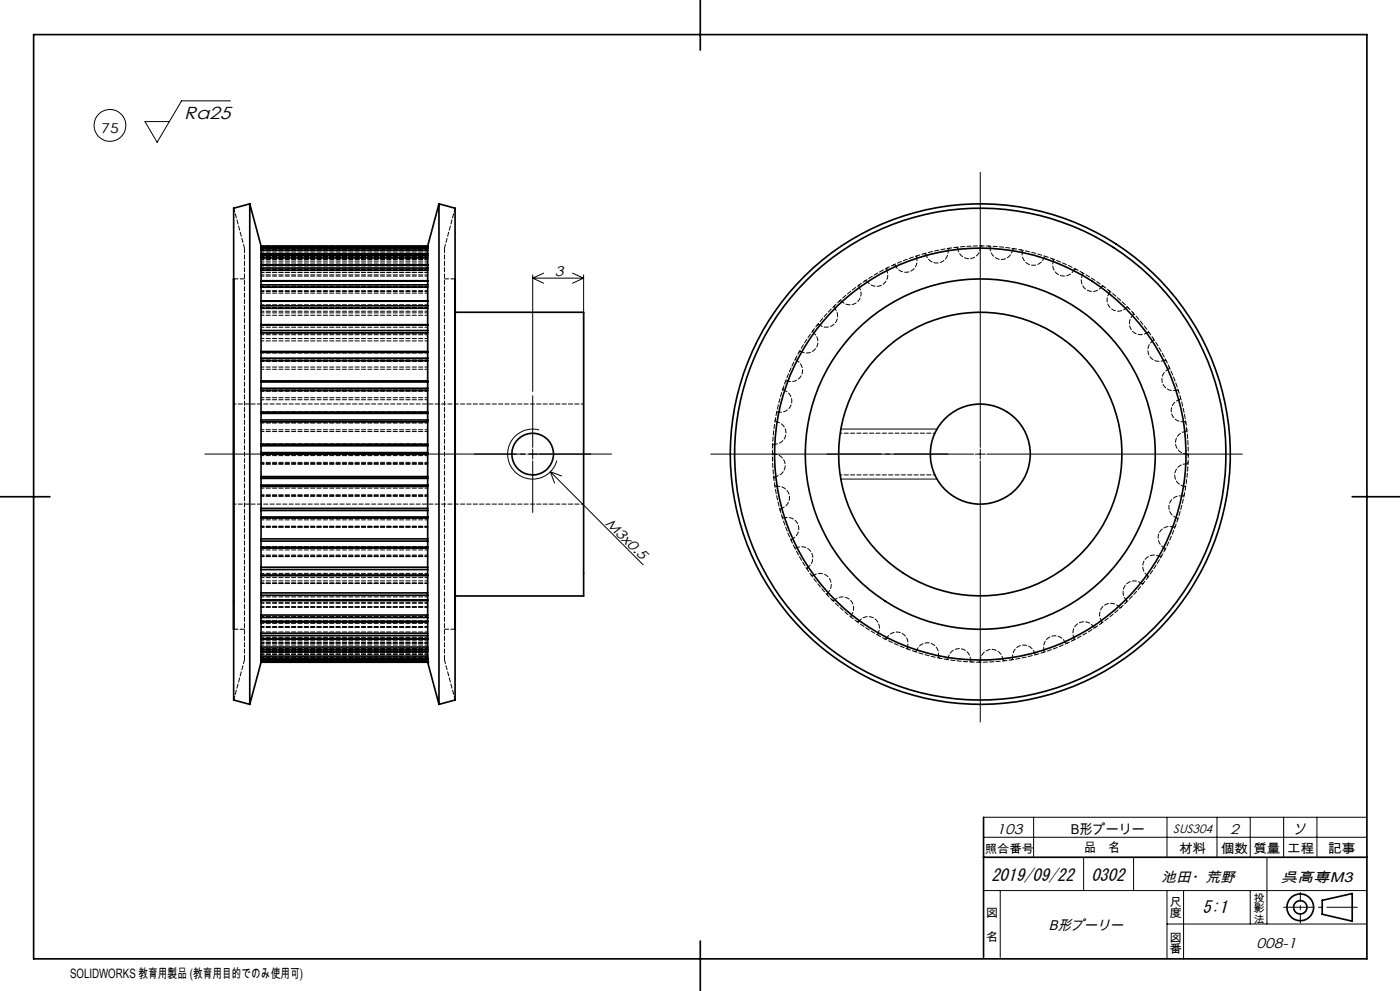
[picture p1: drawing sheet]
<svg xmlns="http://www.w3.org/2000/svg" width="420mm" height="297mm" viewBox="0 0 420 297" stroke-linecap="round" stroke-linejoin="round" font-family="sans-serif">
<g fill="none" stroke="#000" stroke-width=".5">
<path d="M10.1 10.4h400v277h-400zM210.1 0v15M74.9 61.1v150M74.9 61.1l-4.8 1.3v147.4l4.8 1.3M74.9 61.1l3.4 12.6M78.3 73.7v.5M78.3 74.2v.2M78.3 74.4v1.7M78.3 76.1v.5M78.3 76.6v2.8M78.3 79.4v.9M78.3 79.4h50"/>
<path d="M78.3 76.1h50M78.3 77.3h50M78.3 76.6h50M78.3 75h50M78.3 74.4h50M78.3 74.2h50M78.3 73.7h50M128.3 79.4v.9M128.3 76.6v2.8M128.3 76.1v.5M128.3 74.4v1.7M128.3 74.2v.2"/>
<path d="M128.3 73.7v.5M131.7 61.1l4.8 1.3v147.4l-4.8 1.3M131.7 61.1v150M131.7 61.1l-3.4 12.6M70.1 83.6v105M78.3 80.3v3.9M78.3 84.2v1.2M78.3 85.4v4.9M78.3 90.3v1.3M78.3 91.6v5.8M78.3 97.4v1.7M78.3 99.1v6.5"/>
<path d="M78.3 97.3h50M78.3 90.2h50M78.3 84.1h50M78.3 99.8h50M78.3 99.1h50M78.3 97.4h50M78.3 92.4h50M78.3 91.6h50M78.3 90.3h50M78.3 86.1h50M78.3 85.4h50M78.3 84.2h50"/>
<path d="M78.3 81h50M78.3 80.3h50M128.3 99.1v6.5M128.3 97.4v1.7M128.3 91.6v5.8M128.3 90.3v1.3M128.3 85.4v4.9M128.3 84.2v1.2M128.3 80.3v3.9M136.5 83.6v105M136.6 93.6h38.5v85h-38.5M78.3 105.6v1.7"/>
<path d="M78.3 107.3v7.2M78.3 114.5v1.9M78.3 116.4v7.5M78.3 114.2h50M78.3 105.3h50M78.3 117h50M78.3 114.5h50M78.3 116.4h50M78.3 108.1h50M78.3 107.3h50M78.3 105.6h50M128.3 116.4v7.5"/>
<path d="M128.3 114.5v1.9M128.3 107.3v7.2M128.3 105.6v1.7M78.3 123.9v2M78.3 125.9v7.7M78.3 133.6v2M78.3 135.6v7.8M78.3 133.1h50M78.3 123.5h50M78.3 136.1h50M78.3 126.4h50M78.3 133.6h50"/>
<path d="M78.3 135.6h50M78.3 125.9h50M78.3 123.9h50M128.3 135.6v7.8M128.3 133.6v2M128.3 125.9v7.7M128.3 123.9v2M0 148.9h15M78.3 143.4v2M78.3 145.4v7.6M78.3 153v1.9M78.3 154.9v7.3"/>
<path d="M78.3 145.8h50M78.3 155.3h50M78.3 142.8h50M78.3 152.4h50M78.3 145.4h50M78.3 143.4h50M78.3 154.9h50M78.3 153h50M128.3 154.9v7.3M128.3 153v1.9M128.3 145.4v7.6M128.3 143.4v2"/>
<path d="M405.7 148.9h14.3M78.3 162.2v1.8M78.3 164v6.7M78.3 170.7v1.7M78.3 172.4v6M78.3 178.4v1.5M78.3 179.9v5.2M78.3 164.2h50M78.3 172.5h50M78.3 180h50M78.3 161.5h50M78.3 164h50"/>
<path d="M78.3 162.2h50M78.3 170h50M78.3 170.7h50M78.3 172.4h50M78.3 177.7h50M78.3 178.4h50M78.3 179.9h50M128.3 179.9v5.2M128.3 178.4v1.5M128.3 172.4v6M128.3 170.7v1.7M128.3 164v6.7"/>
<path d="M128.3 162.2v1.8M78.3 185.1v1.2M78.3 186.3v4.2M78.3 190.5v.9M78.3 191.4v3.2M78.3 194.6v.7M78.3 195.3v2M78.3 197.3v.3M78.3 197.6v.8M78.3 198.4v.1M78.3 198.5h.1M78.3 198.5l-3.4 12.6"/>
<path d="M78.3 186.3h50M78.3 191.4h50M78.3 195.3h50M78.3 197.6h50M78.3 184.3h50M78.3 185.1h50M78.3 189.8h50M78.3 190.5h50M78.3 193.9h50M78.3 194.6h50M78.3 196.6h50M78.3 197.3h50"/>
<path d="M78.3 197.9h50M78.3 198.4h50M128.3 185.1v1.2M128.3 198.5h.1M128.3 198.4v.1M128.3 197.6v.8M128.3 197.3v.3M128.3 195.3v2M128.3 194.6v.7M128.3 191.4v3.2M128.3 190.5v.9M128.3 186.3v4.2"/>
<path d="M128.3 198.5l3.4 12.6M295.1 244.9v42M295.1 256.9h115M396.7 269.8l9-2v8.3l-9-2.1zM210.1 282v15"/>
<circle cx="159.8" cy="136.1" r="6.3"/>
<circle cx="294.1" cy="136.1" r="42.5"/>
<circle cx="294.1" cy="136.1" r="73.7"/>
<circle cx="294.1" cy="136.1" r="15"/>
<circle cx="294.1" cy="136.1" r="61.7"/>
<circle cx="294.1" cy="136.1" r="75"/>
<circle cx="294.1" cy="136.1" r="52.5"/>
<circle cx="390.1" cy="271.9" r="4"/>
<circle cx="390.1" cy="271.9" r="2"/>
</g>
<g fill="none" stroke="#000" stroke-width=".3">
<path d="M69.1 30.2h-14.6l-7.4 12.4-3.6-6.2h7.3M294.1 51.6v82.5M159.8 82.4v34.9M159.8 83.4h15.3M159.8 83.4l3.3 1.5M163.1 81.9l-3.3 1.5M171.8 81.9l3.3 1.5M175.1 82.4v53.7M175.1 83.4l-3.3 1.5M159.8 118.6v15.5M142.3 136.1h15.5M158.3 136.1h3"/>
<path d="M159.8 134.6v3M159.8 138.1v15.5M161.7 128.9a7.5 7.5 0 0 0-9.1 5.3 7.5 7.5 0 0 0 5.3 9.1 7.5 7.5 0 0 0 9.1-5.3M161.8 136.1h15.5M213.2 136.1h78.9M252.2 128.6h28.9M292.6 136.1h3M294.1 134.6v3M294.1 138.1v78.3M296.1 136.1h76.6M165.1 141.4l27.8 27.9M165.1 141.4l1.3 3.4"/>
<path d="M165.1 141.4l3.4 1.3M252.2 143.6h28.9M295.1 250.9h115M295.1 244.9h115M310.1 244.9v12M325.1 256.9v10M340.1 256.9v10M350.1 244.9v12M365.1 244.9v12M375.1 244.9v12M380.1 256.9v20M385.1 244.9v12"/>
<path d="M395.1 244.9v12M295.1 266.9h115M300.1 266.9v20M350.1 276.9h60M350.1 266.9v20.4M355.1 266.9v20.5M375.1 266.9v10"/>
<circle cx="33" cy="37.6" r="4.8"/>
</g>
<path d="M61.5 136.1h122" fill="none" stroke="#000" stroke-width=".3" stroke-dasharray="30.5 1.3 1.3 1.3" stroke-dashoffset="5.7"/>
<path d="M284.5 136.1h-36.4" fill="none" stroke="#000" stroke-width=".3" stroke-dasharray="30.5 1.3 1.3 1.3" stroke-dashoffset="14.2"/>
<path d="M390.1 276.7v-9.3" fill="none" stroke="#000" stroke-width=".3" stroke-dasharray="30.5 1.3 1.3 1.3" stroke-dashoffset="27.8"/>
<path d="M385.1 271.9h22.1" fill="none" stroke="#000" stroke-width=".3" stroke-dasharray="30.5 1.3 1.3 1.3" stroke-dashoffset="21.3"/>
<path d="M73.3 74.4v123.4M133.3 74.4v123.4" fill="none" stroke="#000" stroke-width=".3" stroke-dasharray="1.3 .6" stroke-dashoffset="-.1"/>
<g fill="none" stroke="#000" stroke-width=".3" stroke-dasharray="1.3 .6" stroke-dashoffset=".4">
<path d="M78.3 78.8h50M78.3 77.5h50M78.3 77.8h50M78.3 79.5h50M128.3 79.7h-50M128.3 76.4h-50M128.3 74.6h-50M128.3 74.2h-50M128.3 74.3h-50M128.3 75h-50M128.3 73.8h-50M128.3 74.5h-50"/>
<path d="M128.3 75.5h-50M128.3 77.3h-50M128.3 74.9h-50M128.3 76.9h-50M128.3 78.3h-50M128.3 77.6h-50M268.7 79.7a3.4 3.4 0 0 0 4.3 1.7 3.4 3.4 0 0 0 2-4.1M268.7 79.7l-.7-.3M275.3 76.6l-.3 .7M277.8 76.4a3.4 3.4 0 0 0 4 2.4 3.4 3.4 0 0 0 2.6-3.8M277.8 76.4l-.6-.4M284.8 74.4l-.4 .6"/>
<path d="M287.4 74.6a3.4 3.4 0 0 0 3.5 2.9 3.4 3.4 0 0 0 3.2-3.3M287.4 74.6l-.6-.5M294.6 73.7l-.5 .5M297.1 74.3a3.4 3.4 0 0 0 3 3.5 3.4 3.4 0 0 0 3.7-2.8M297.1 74.3l-.5-.5M304.3 74.5l-.5 .5M306.7 75.5a3.4 3.4 0 0 0 2.4 3.9 3.4 3.4 0 0 0 4.1-2.1M306.7 75.5l-.4-.6M313.8 76.9l-.6 .4M316 78.3a3.4 3.4 0 0 0 1.8 4.2 3.4 3.4 0 0 0 4.4-1.5M316 78.3l-.3-.7M78.3 98.1h50"/>
<path d="M78.3 91.4h50M78.3 85.8h50M78.3 81.6h50M78.3 82.7h50M78.3 87.4h50M78.3 93.3h50M128.3 97.4h-50M128.3 90.3h-50M128.3 84.4h-50M128.3 81h-50M128.3 80.7h-50M128.3 82.4h-50"/>
<path d="M128.3 86h-50M128.3 81.7h-50M128.3 85.9h-50M128.3 87.8h-50M128.3 92.3h-50M128.3 87.1h-50M128.3 94.5h-50M128.3 99.7h-50M128.3 93.8h-50M128.3 99.8h-50M128.3 85.8h-50M128.3 92.2h-50"/>
<path d="M128.3 99.6h-50M244.1 99.8a3.4 3.4 0 0 1 .8 4.5 3.4 3.4 0 0 1-4.5 1.1M244.1 99.8l-.2-.8M245.9 97.4a3.4 3.4 0 0 0 4.5-.4 3.4 3.4 0 0 0 0-4.6M245.9 97.4h-.8M250.3 91.6l.1 .8M252.5 90.3a3.4 3.4 0 0 0 4.6 .3 3.4 3.4 0 0 0 .6-4.5M252.5 90.3l-.7-.1M257.8 85.3l-.1 .8M260.2 84.4a3.4 3.4 0 0 0 4.5 1 3.4 3.4 0 0 0 1.3-4.4M260.2 84.4l-.7-.2M266.2 80.3l-.2 .7"/>
<path d="M322.8 80.7l-.6 .3M324.8 82.4a3.4 3.4 0 0 0 1.1 4.4 3.4 3.4 0 0 0 4.5-.8M324.8 82.4l-.2-.7M331.1 85.9l-.7 .1M332.8 87.8a3.4 3.4 0 0 0 .4 4.6 3.4 3.4 0 0 0 4.6-.1M332.8 87.8v-.7M338.5 92.3h-.7M339.9 94.5a3.4 3.4 0 0 0-.3 4.6 3.4 3.4 0 0 0 4.5 .6M339.9 94.5v-.7M344.8 99.8l-.7-.1M78.3 114.4h50M78.3 105.8h50"/>
<path d="M78.3 100.3h50M78.3 108.3h50M78.3 117.1h50M128.3 114.2h-50M128.3 105.4h-50M128.3 102.2h-50M128.3 108h-50M128.3 101.5h-50M128.3 110.7h-50M128.3 116.9h-50M128.3 108.2h-50M128.3 119.8h-50"/>
<path d="M128.3 110h-50M128.3 117.2h-50M128.3 119.2h-50M128.3 107.9h-50M234.9 116.4l.4 .6M236.3 114.2a3.4 3.4 0 0 0 4.2-1.8 3.4 3.4 0 0 0-1.5-4.4M236.3 114.2l-.7 .2M238.7 107.3l.3 .7M240.4 105.4l-.7 .2M345.8 102.2a3.4 3.4 0 0 0-1 4.4 3.4 3.4 0 0 0 4.4 1.4M345.8 102.2l.2-.7M349.9 108.2l-.7-.2"/>
<path d="M350.5 110.7l.3-.7M350.5 110.7a3.4 3.4 0 0 0-1.7 4.2 3.4 3.4 0 0 0 4.1 2M353.6 117.2l-.7-.3M353.8 119.8a3.4 3.4 0 0 0-2.4 3.9 3.4 3.4 0 0 0 3.8 2.7M353.8 119.8l.3-.6M78.3 133.1h50M78.3 123.5h50M78.3 126.4h50M78.3 139h50M128.3 133.1h-50M128.3 123.5h-50M128.3 126.4h-50"/>
<path d="M128.3 139h-50M128.3 126.8h-50M128.3 128.8h-50M128.3 129.3h-50M128.3 138.6h-50M128.3 136.5h-50M128.3 136.1h-50M231.7 135.6l.6 .5M232.3 133.1a3.4 3.4 0 0 0 3.5-3 3.4 3.4 0 0 0-2.8-3.7M232.3 133.1l-.5 .5M232.6 125.9l.4 .5M233.6 123.5a3.4 3.4 0 0 0 3.8-2.5 3.4 3.4 0 0 0-2.1-4"/>
<path d="M233.6 123.5l-.7 .4M355.6 129.3l.5-.5M355.6 129.3a3.4 3.4 0 0 0-3 3.6 3.4 3.4 0 0 0 3.3 3.2M355.8 126.8l-.6-.4M355.9 139a3.4 3.4 0 0 0-3.5 3.1 3.4 3.4 0 0 0 2.8 3.6M355.9 139l.5-.4M356.5 136.5l-.6-.4M78.3 158h50M78.3 148.7h50M128.3 145.8h-50M128.3 155.2h-50M128.3 158h-50"/>
<path d="M128.3 148.7h-50M128.3 145.7h-50M128.3 157.7h-50M128.3 155.8h-50M128.3 148.3h-50M128.3 146.3h-50M128.3 155.1h-50M128.3 157.8h-50M128.3 148.6h-50M232.4 145.4l.6 .4M232.6 142.8a3.4 3.4 0 0 0 3-3.5 3.4 3.4 0 0 0-3.3-3.2M232.6 142.8l-.4 .6"/>
<path d="M234.5 152.3a3.4 3.4 0 0 0 2.3-3.9 3.4 3.4 0 0 0-3.8-2.6M234.5 152.3l-.4 .7M234.6 154.9l.7 .3M351.9 158l.7-.3M351.9 158a3.4 3.4 0 0 0-4.2 1.8 3.4 3.4 0 0 0 1.5 4.3M353.3 155.8l-.4-.6M354.6 148.7l.7-.4M354.6 148.7a3.4 3.4 0 0 0-3.8 2.4 3.4 3.4 0 0 0 2.1 4.1M355.6 146.3l-.4-.6M78.3 174.9h50M78.3 166.8h50M128.3 164.2h-50"/>
<path d="M128.3 172.4h-50M128.3 179.8h-50M128.3 174.8h-50M128.3 166.7h-50M128.3 174.7h-50M128.3 173.1h-50M128.3 164.1h-50M128.3 166.6h-50M128.3 164.8h-50M128.3 163.8h-50M128.3 171.8h-50M128.3 178.9h-50"/>
<path d="M128.3 174.1h-50M128.3 166.3h-50M237.7 161.5a3.4 3.4 0 0 0 1.7-4.3 3.4 3.4 0 0 0-4.1-2M237.7 161.5l-.3 .6M238.3 164l.7 .2M242.4 170a3.4 3.4 0 0 0 1-4.5 3.4 3.4 0 0 0-4.4-1.3M242.4 170l-.2 .7M243.4 172.4h.7M248.3 177.7a3.4 3.4 0 0 0 .3-4.6 3.4 3.4 0 0 0-4.5-.7M248.3 177.7v.7M249.7 179.8h.7M342.3 174.8a3.4 3.4 0 0 0-4.5 .4 3.4 3.4 0 0 0 0 4.6"/>
<path d="M342.3 174.8l.8-.1M344.3 173.1l-.2-.7M347.8 166.7a3.4 3.4 0 0 0-4.4 1.2 3.4 3.4 0 0 0 .7 4.5M347.8 166.7l.7-.1M349.5 164.8l-.3-.7M78.3 196.1h50M78.3 192.8h50M78.3 188h50M78.3 182h50M128.3 186.1h-50M128.3 191.2h-50M128.3 194.9h-50"/>
<path d="M128.3 197.1h-50M128.3 197.5h-50M128.3 197.9h-50M128.3 198h-50M128.3 195.7h-50M128.3 197.8h-50M128.3 196.1h-50M128.3 192.4h-50M128.3 195.5h-50M128.3 192.7h-50M128.3 187.8h-50M128.3 191.9h-50"/>
<path d="M128.3 188h-50M128.3 181.8h-50M128.3 186.8h-50M128.3 181.9h-50M128.3 180.5h-50M128.3 184.8h-50M128.3 189.4h-50M128.3 192.6h-50M128.3 194.4h-50M128.3 194.6h-50M128.3 193.3h-50M128.3 190.5h-50"/>
<path d="M128.3 186.3h-50M128.3 180.8h-50M255.4 184.3a3.4 3.4 0 0 0-.4-4.6 3.4 3.4 0 0 0-4.6 .1M255.4 184.3l.1 .7M257.1 186.3l.7-.2M263.4 189.8a3.4 3.4 0 0 0-1.1-4.5 3.4 3.4 0 0 0-4.5 .8M263.4 189.8l.2 .7M265.4 191.4l.7-.2M272.2 193.9a3.4 3.4 0 0 0-1.8-4.2 3.4 3.4 0 0 0-4.3 1.5M272.2 193.9l.3 .7M274.4 195.3l.6-.4M281.5 196.6a3.4 3.4 0 0 0-2.4-3.9 3.4 3.4 0 0 0-4.1 2.2"/>
<path d="M281.5 196.6l.4 .6M283.9 197.6l.6-.5M291.1 197.8a3.4 3.4 0 0 0-3-3.4 3.4 3.4 0 0 0-3.6 2.7M291.1 197.8l.5 .6M293.6 198.4l.5-.5M300.8 197.5a3.4 3.4 0 0 0-3.5-2.9 3.4 3.4 0 0 0-3.2 3.3M300.8 197.5l.6 .5M303.4 197.8l.4-.7M310.4 195.7a3.4 3.4 0 0 0-4-2.3 3.4 3.4 0 0 0-2.6 3.7M310.4 195.7l.6 .4M312.9 195.5l.3-.6M319.5 192.4l.7 .3"/>
<path d="M319.5 192.4a3.4 3.4 0 0 0-4.3-1.6 3.4 3.4 0 0 0-2 4.1M322 191.9l.2-.7M328 187.8l.7 .2M328 187.8a3.4 3.4 0 0 0-4.5-1 3.4 3.4 0 0 0-1.3 4.4M330.4 186.8l.1-.7M335.7 181.8l.7 .1M335.7 181.8a3.4 3.4 0 0 0-4.6-.3 3.4 3.4 0 0 0-.6 4.6M337.9 180.5l-.1-.7"/>
</g>
<path d="M73.3 74.4l-3.2-12M136.6 62.4l-3.3 12M133.3 197.8l3.3 12M70.1 209.8l3.2-12" fill="none" stroke="#000" stroke-width=".3" stroke-dasharray="1.3 .6" stroke-dashoffset=".1"/>
<path d="M73.3 83.6h-3.2M136.6 83.6h-3.3M70.1 188.6h3.2M133.3 188.6h3.3" fill="none" stroke="#000" stroke-width=".3" stroke-dasharray="1.3 .6"/>
<path d="M175.1 121.1h-105M70.1 151.1h105" fill="none" stroke="#000" stroke-width=".3" stroke-dasharray="1.3 .6" stroke-dashoffset=".5"/>
<g fill="none" stroke="#000" stroke-width=".3" stroke-dasharray="1.3 .6" stroke-dashoffset=".6">
<path d="M268 79.4l-1.8 .9M275.3 76.6l-7.3 2.8M277.2 76l-1.9 .6M284.8 74.4l-7.6 1.6M286.8 74.1l-2 .3M294.6 73.7l-7.8 .4M296.6 73.8l-2-.1M304.3 74.5l-7.7-.7M306.3 74.9l-2-.4M313.8 76.9l-7.5-2M315.7 77.6l-1.9-.7M243.9 99l-4.2 6.6"/>
<path d="M245.1 97.4l-1.2 1.6M250.3 91.6l-5.2 5.8M251.8 90.2l-1.5 1.4M257.8 85.3l-6 4.9M259.5 84.2l-1.7 1.1M266.2 80.3l-6.7 3.9M322.8 80.7l-7.1-3.1M324.6 81.7l-1.8-1M331.1 85.9l-6.5-4.2M332.8 87.1l-1.7-1.2M338.5 92.3l-5.7-5.2M339.9 93.8l-1.4-1.5"/>
<path d="M344.8 99.8l-4.9-6M234.9 116.4l-2 7.5M235.6 114.4l-.7 2M238.7 107.3l-3.1 7.1M239.7 105.6l-1 1.7M346 101.5l-1.2-1.7M349.9 108.2l-3.9-6.7M350.8 110l-.9-1.8M353.6 117.2l-2.8-7.2M354.1 119.2l-.5-2M231.7 135.6l.5 7.8M231.8 133.6l-.1 2"/>
<path d="M232.6 125.9l-.8 7.7M232.9 123.9l-.3 2M355.8 126.8l-1.7-7.6M356.1 128.8l-.3-2M356.4 138.6l.1-2.1M356.5 136.5l-.4-7.7M232.2 143.4l.2 2M232.4 145.4l1.7 7.6M234.1 153l.5 1.9M234.6 154.9l2.8 7.2M352.6 157.7l.7-1.9M353.3 155.8l2-7.5"/>
<path d="M355.3 148.3l.3-2M355.6 146.3l.8-7.7M237.4 162.1l.9 1.9M238.3 164l3.9 6.7M242.2 170.7l1.2 1.7M243.4 172.4l4.9 6M248.3 178.4l1.4 1.4M249.7 179.8l5.8 5.2M343.1 174.7l1.2-1.6M344.3 173.1l4.2-6.5M348.5 166.6l1-1.8M349.5 164.8l3.1-7.1"/>
<path d="M255.5 185l1.6 1.3M257.1 186.3l6.5 4.2M263.6 190.5l1.8 .9M265.4 191.4l7.1 3.2M272.5 194.6l1.9 .7M274.4 195.3l7.5 1.9M281.9 197.2l2 .4M283.9 197.6l7.7 .8M291.6 198.4h2M293.6 198.4l7.8-.4M301.4 198l2-.2M303.4 197.8l7.6-1.7"/>
<path d="M311 196.1l1.9-.6M312.9 195.5l7.3-2.8M320.2 192.7l1.8-.8M322 191.9l6.7-3.9M328.7 188l1.7-1.2M330.4 186.8l6-4.9M336.4 181.9l1.5-1.4M337.9 180.5l5.2-5.8"/>
</g>
<path d="M280.5 129.8h-28.4M252.1 142.3h28.4" fill="none" stroke="#000" stroke-width=".3" stroke-dasharray="1.3 .6" stroke-dashoffset=".7"/>
<text font-size="5.2" x="55.3" y="35.7">Ra25</text>
<g font-size="5.1">
<text x="297.4" y="263.9">2019/09/22</text>
<text x="327.4" y="263.9">0302</text>
<text x="360.8" y="273.5">5:1</text>
</g>
<g font-size="4.2">
<text x="166.5" y="82.8">3</text>
<text x="181.4" y="156.9" transform="rotate(45 181.4 156.9)">M3x0.5</text>
<text x="299" y="249.9">103</text>
<text x="369.1" y="249.9">2</text>
<text x="387.9" y="249.9">ソ</text>
<text x="348.4" y="264.4">池田・荒野</text>
<text x="384.2" y="264.4">呉高専M3</text>
<text x="314.7" y="278.6">B形プーリー</text>
<text x="377" y="284.1">008-1</text>
</g>
<g font-size="4.1">
<text x="30.4" y="39.7">75</text>
<text x="321.3" y="249.9">B形プーリー</text>
</g>
<g font-size="3.9">
<text x="325.2" y="255.5">品　名</text>
<text x="353.7" y="255.6">材料</text>
<text x="366.2" y="255.6">個数</text>
<text x="376" y="255.6">質量</text>
<text x="386.1" y="255.6">工程</text>
<text x="398.4" y="255.6">記事</text>
<text x="21" y="293">SOLIDWORKS 教育用製品 (教育用目的でのみ使用可)</text>
</g>
<text font-size="3.7" x="352" y="249.7">SUS304</text>
<g font-size="3.5">
<text x="295.4" y="255.6">照合番号</text>
<text x="295.8" y="274.9">図</text>
<text x="350.8" y="271.4">尺</text>
<text x="350.8" y="274.9">度</text>
<text x="295.8" y="282">名</text>
<text x="350.8" y="282.2">図</text>
<text x="350.8" y="285.8">番</text>
</g>
<g font-size="3.2">
<text x="376" y="270.2">投</text>
<text x="376" y="273.4">影</text>
<text x="376" y="276.5">法</text>
</g>
</svg>
